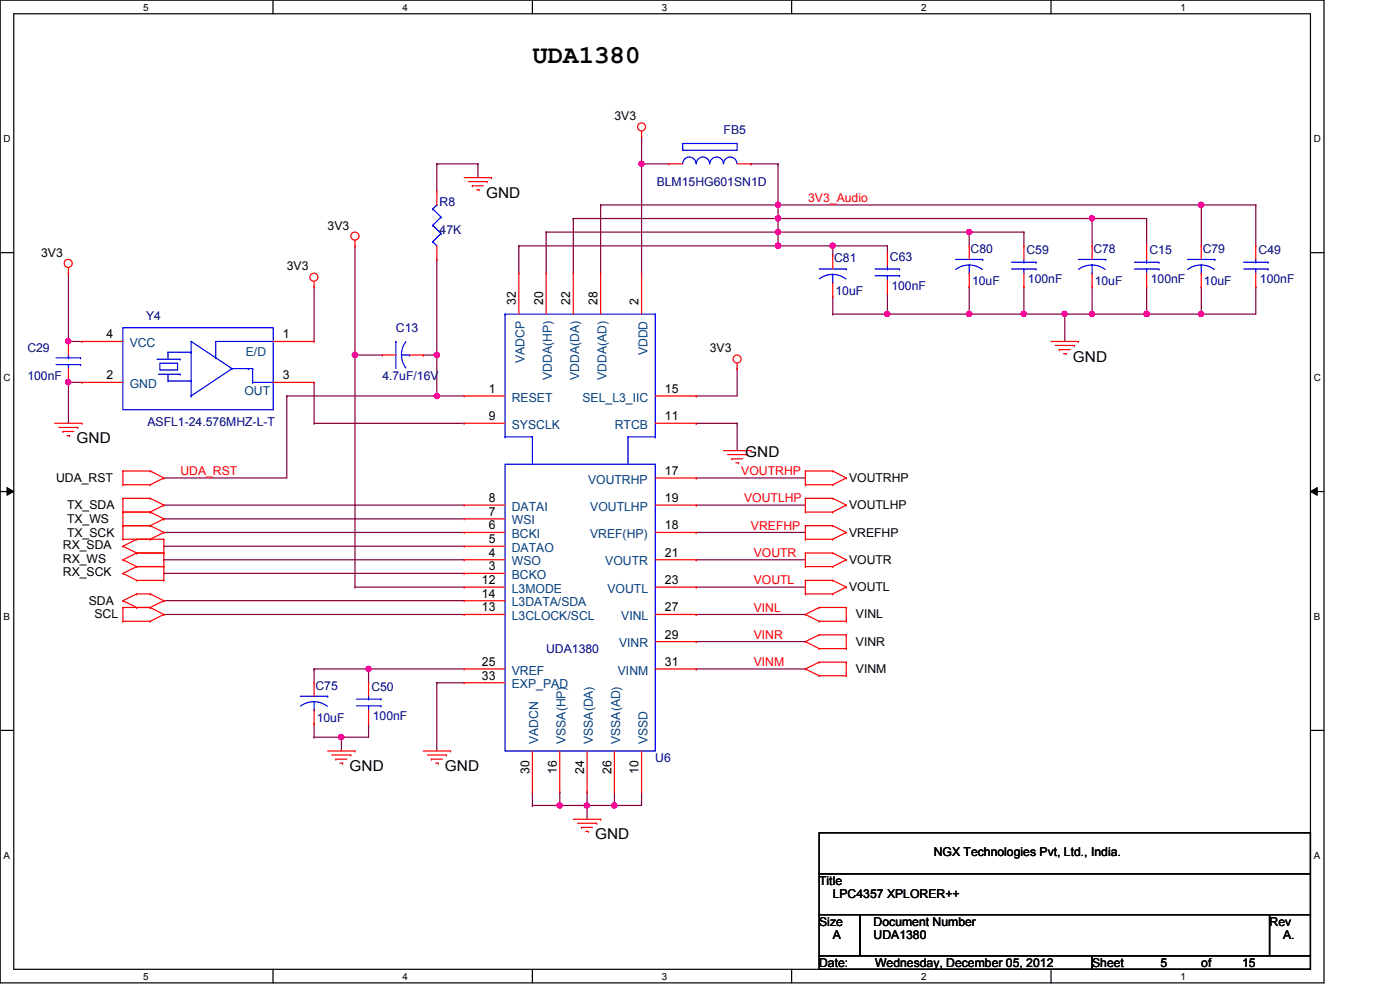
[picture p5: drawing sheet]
<svg xmlns="http://www.w3.org/2000/svg" width="297mm" height="210mm" viewBox="0 0 297 210" stroke-linecap="round" stroke-linejoin="round" font-family="sans-serif">
<path d="M0 0h280.9v208.5h-280.9zM2.9 2.9h275.1v202.7h-275.1z" fill="none" stroke="#000" stroke-width=".25"/>
<g fill="#fff">
<path d="M30.4 .3h1.1v2.4h-1.1z"/>
<path d="M30.4 205.9h1.1v2.3h-1.1z"/>
</g>
<path d="M57.9 0v2.9M57.9 205.6v2.9" fill="none" stroke="#000" stroke-width=".25"/>
<g fill="#fff">
<path d="M85.4 .3h1.1v2.4h-1.1z"/>
<path d="M85.4 205.9h1.1v2.3h-1.1z"/>
</g>
<path d="M112.9 0v2.9M112.9 205.6v2.9" fill="none" stroke="#000" stroke-width=".25"/>
<g fill="#fff">
<path d="M140.4 .3h1.2v2.4h-1.2z"/>
<path d="M140.4 205.9h1.2v2.3h-1.2z"/>
</g>
<path d="M167.9 0v2.9M167.9 205.6v2.9" fill="none" stroke="#000" stroke-width=".25"/>
<g fill="#fff">
<path d="M195.4 .3h1.2v2.4h-1.2z"/>
<path d="M195.4 205.9h1.2v2.3h-1.2z"/>
</g>
<path d="M223 0v2.9M223 205.6v2.9" fill="none" stroke="#000" stroke-width=".25"/>
<g fill="#fff">
<path d="M250.4 .3h1.2v2.4h-1.2z"/>
<path d="M250.4 205.9h1.2v2.3h-1.2z"/>
<path d="M.8 28.2h1.4v2.4h-1.4z"/>
<path d="M278.7 28.2h1.5v2.4h-1.5z"/>
<path d="M.8 78.9h1.4v2.3h-1.4z"/>
<path d="M278.7 78.9h1.5v2.3h-1.5z"/>
</g>
<path d="M0 53.6h2.9M278 53.6h2.9" fill="none" stroke="#000" stroke-width=".25"/>
<g fill="#fff">
<path d="M.8 129.6h1.3v2.3h-1.3z"/>
<path d="M278.7 129.6h1.4v2.3h-1.4z"/>
</g>
<path d="M0 104.3h2.9M278 104.3h2.9" fill="none" stroke="#000" stroke-width=".25"/>
<path d="M1.5 103.4l1.4 .9-1.4 .8zM278 104.3l1.4-.9v1.7z" fill="#000"/>
<path d="M1.5 103.4l1.4 .9-1.4 .8zM278 104.3l1.4-.9v1.7z" fill="none" stroke="#000" stroke-width=".21"/>
<g fill="#fff">
<path d="M.8 180.3h1.3v2.3h-1.3z"/>
<path d="M278.7 180.3h1.4v2.3h-1.4z"/>
</g>
<path d="M0 154.9h2.9M278 154.9h2.9" fill="none" stroke="#000" stroke-width=".25"/>
<path d="M165.1 49.2h.1M165.1 49.2h40.5" fill="none" stroke="#800040" stroke-width=".25"/>
<circle cx="165.1" cy="49.2" r=".56" fill="#f0f"/>
<circle cx="165.1" cy="49.2" r=".56" fill="none" stroke="#f0f" stroke-width=".25"/>
<path d="M165.1 46.4h.1M165.1 46.4h66.6" fill="none" stroke="#800040" stroke-width=".25"/>
<circle cx="165" cy="46.3" r=".56" fill="#f0f"/>
<circle cx="165" cy="46.3" r=".56" fill="none" stroke="#f0f" stroke-width=".25"/>
<path d="M165.1 43.5h.1M165.1 43.5h89.7" fill="none" stroke="#800040" stroke-width=".25"/>
<circle cx="165.1" cy="43.4" r=".56" fill="#f0f"/>
<circle cx="165.1" cy="43.4" r=".56" fill="none" stroke="#f0f" stroke-width=".25"/>
<path d="M147.7 124.5h.1M147.7 124.5h23.2M124.5 170.9h.1M124.5 170.9h5.8" fill="none" stroke="#800040" stroke-width=".25"/>
<circle cx="124.5" cy="170.9" r=".56" fill="#f0f"/>
<circle cx="124.5" cy="170.9" r=".56" fill="none" stroke="#f0f" stroke-width=".25"/>
<path d="M165.1 52.2h.1M165.1 52.2h11.6" fill="none" stroke="#800040" stroke-width=".25"/>
<circle cx="165.1" cy="52.1" r=".56" fill="#f0f"/>
<circle cx="165.1" cy="52.1" r=".56" fill="none" stroke="#f0f" stroke-width=".25"/>
<path d="M110.1 52.2h.1M110.1 52.2h55" fill="none" stroke="#800040" stroke-width=".25"/>
<circle cx="165.1" cy="52.1" r=".56" fill="#f0f"/>
<circle cx="165.1" cy="52.1" r=".56" fill="none" stroke="#f0f" stroke-width=".25"/>
<path d="M115.9 49.2h.1M121.6 46.4h.1M121.6 46.4h43.5M127.4 43.5h.1M127.4 43.5h37.7M165.1 46.4h.1M165.1 43.5h.1M165.1 43.5v5.7h-49.2M78.2 141.9h.1M78.2 141.9h20.3" fill="none" stroke="#800040" stroke-width=".25"/>
<circle cx="78.2" cy="141.9" r=".56" fill="#f0f"/>
<circle cx="78.2" cy="141.9" r=".56" fill="none" stroke="#f0f" stroke-width=".25"/>
<path d="M66.6 141.9h.1M66.6 153.5h.1M66.6 141.9v2.9M66.6 153.5v2.9M66.6 141.9h11.6M72.4 156.4h.1M72.4 156.4h5.8M78.2 141.9h.1M78.2 141.9v2.9" fill="none" stroke="#800040" stroke-width=".25"/>
<circle cx="72.4" cy="156.4" r=".56" fill="#f0f"/>
<circle cx="72.4" cy="156.4" r=".56" fill="none" stroke="#f0f" stroke-width=".25"/>
<g fill="none" stroke="#800040" stroke-width=".25">
<path d="M92.7 34.8h.1M92.7 34.8h8.7M101.4 34.8h.1M101.4 34.8v2.9M75.3 75.3h.1M75.3 75.3h5.8M75.3 75.3v49.2M75.3 124.5h.1M75.3 124.5h23.2M66.6 156.4h.1M66.6 156.4h5.8M72.4 156.4h.1"/>
<path d="M72.4 156.4v2.9M78.2 153.5h.1M78.2 153.5v2.9M92.7 144.8h.1M92.7 144.8h5.8M92.7 144.8v14.5"/>
</g>
<circle cx="75.3" cy="75.3" r=".57" fill="#f0f"/>
<circle cx="75.3" cy="75.3" r=".57" fill="none" stroke="#f0f" stroke-width=".25"/>
<path d="M92.7 55h.1M92.7 55v20.3h-2.9M176.7 52.2h.1M176.7 52.2h11.6M89.8 75.3h.1" fill="none" stroke="#800040" stroke-width=".25"/>
<circle cx="176.6" cy="52.1" r=".56" fill="#f0f"/>
<circle cx="176.6" cy="52.1" r=".56" fill="none" stroke="#f0f" stroke-width=".25"/>
<path d="M136.1 34.8h.1M136.1 34.8v23.2M165.1 49.2h.1M165.1 49.2v3M176.7 52.2h.1M176.7 52.2v2M188.3 52.2h.1M188.3 52.2v1.4" fill="none" stroke="#800040" stroke-width=".25"/>
<circle cx="136.1" cy="34.8" r=".56" fill="#f0f"/>
<circle cx="136.1" cy="34.8" r=".56" fill="none" stroke="#f0f" stroke-width=".25"/>
<g fill="none" stroke="#800040" stroke-width=".25">
<path d="M92.7 34.8h.1M92.7 34.8v5.8M136.1 34.8h.1M136.1 34.8h5.8M159.3 34.8h.1M159.3 34.8h5.8M165.1 34.8h.1M165.1 34.8v8.7M75.3 52.2h.1M75.3 52.2v23.1M92.7 75.3h.1M92.7 75.3v8.7"/>
<path d="M156.4 78.2h.1M156.4 78.2v5.8h-8.7M147.7 84h.1M156.4 89.8h.1M156.4 89.8v5.8M147.7 118.7h.1M147.7 101.4h.1M147.7 118.7h23.2M147.7 101.4h23.2"/>
</g>
<circle cx="92.7" cy="75.3" r=".56" fill="#f0f"/>
<circle cx="92.7" cy="75.3" r=".56" fill="none" stroke="#f0f" stroke-width=".25"/>
<path d="M60.8 84h.1M60.8 84h37.7M92.7 84h.1" fill="none" stroke="#800040" stroke-width=".25"/>
<circle cx="92.7" cy="84" r=".56" fill="#f0f"/>
<circle cx="92.7" cy="84" r=".56" fill="none" stroke="#f0f" stroke-width=".25"/>
<path d="M14.5 72.4h.1M14.5 72.4h2.9M60.8 84h.1M60.8 84v17.4h-26M66.6 81.1h.1M66.6 81.1v8.7M34.8 101.4h.1M34.8 110.1h.1M34.8 110.1h63.7" fill="none" stroke="#800040" stroke-width=".25"/>
<circle cx="14.5" cy="72.4" r=".56" fill="#f0f"/>
<circle cx="14.5" cy="72.4" r=".56" fill="none" stroke="#f0f" stroke-width=".25"/>
<path d="M66.6 60.8h.1M66.6 60.8v11.6M14.5 81.1h.1M14.5 81.1v8.7M14.5 81.1h2.9" fill="none" stroke="#800040" stroke-width=".25"/>
<circle cx="14.5" cy="81.1" r=".56" fill="#f0f"/>
<circle cx="14.5" cy="81.1" r=".56" fill="none" stroke="#f0f" stroke-width=".25"/>
<g fill="none" stroke="#800040" stroke-width=".25">
<path d="M66.6 89.8h.1M66.6 89.8h31.9M147.7 89.8h.1M147.7 89.8h8.7M34.8 118.7h.1M34.8 115.9h.1M34.8 112.9h.1M34.8 118.7h63.7M34.8 115.9h63.7M34.8 112.9h63.7M147.7 107.1h.1M147.7 112.9h.1"/>
<path d="M147.7 112.9h23.2M147.7 107.1h23.2M34.8 130.3h.1M34.8 127.4h.1M34.8 121.6h.1M34.8 130.3h63.7M34.8 127.4h63.7M34.8 121.6h63.7M147.7 141.9h.1M147.7 141.9h23.2M112.9 168h.1M112.9 170.9h.1"/>
<path d="M112.9 168v2.9M112.9 170.9h5.8M124.5 170.9h.1M124.5 170.9v2.9M130.3 168h.1M130.3 168v2.9M136.1 168h.1M136.1 168v2.9"/>
</g>
<circle cx="130.3" cy="170.9" r=".56" fill="#f0f"/>
<circle cx="130.3" cy="170.9" r=".56" fill="none" stroke="#f0f" stroke-width=".25"/>
<path d="M118.7 168h.1M118.7 170.9h.1M118.7 170.9h5.8M118.7 168v2.9M130.3 170.9h.1M130.3 170.9h5.8" fill="none" stroke="#800040" stroke-width=".25"/>
<circle cx="118.7" cy="170.9" r=".56" fill="#f0f"/>
<circle cx="118.7" cy="170.9" r=".56" fill="none" stroke="#f0f" stroke-width=".25"/>
<path d="M176.7 62.9h.1M176.7 66.6h.1M176.7 62.9v3.7M176.7 66.6h11.6M225.9 66.6h.1M225.9 66.6v5.8M231.7 66.6h.1M231.7 66.6h11.5M266.4 60.8h.1M266.4 60.8v5.8M124.5 168h.1M124.5 168v2.9" fill="none" stroke="#800040" stroke-width=".25"/>
<circle cx="243.2" cy="66.6" r=".56" fill="#f0f"/>
<circle cx="243.2" cy="66.6" r=".56" fill="none" stroke="#f0f" stroke-width=".25"/>
<path d="M231.7 60.8h.1M231.7 60.8v5.8" fill="none" stroke="#800040" stroke-width=".25"/>
<circle cx="231.6" cy="66.6" r=".56" fill="#f0f"/>
<circle cx="231.6" cy="66.6" r=".56" fill="none" stroke="#f0f" stroke-width=".25"/>
<path d="M243.2 60.8h.1M243.2 60.8v5.8M254.8 66.6h.1M254.8 66.6h11.6" fill="none" stroke="#800040" stroke-width=".25"/>
<circle cx="254.8" cy="66.6" r=".56" fill="#f0f"/>
<circle cx="254.8" cy="66.6" r=".56" fill="none" stroke="#f0f" stroke-width=".25"/>
<path d="M217.2 60.8h.1M217.2 66.6h.1M217.2 60.8v5.8M217.2 66.6h8.7M254.8 60.8h.1M254.8 60.8v5.8M147.7 130.3h.1M147.7 136.1h.1M147.7 130.3h23.2M147.7 136.1h23.2" fill="none" stroke="#800040" stroke-width=".25"/>
<circle cx="217.2" cy="66.6" r=".56" fill="#f0f"/>
<circle cx="217.2" cy="66.6" r=".56" fill="none" stroke="#f0f" stroke-width=".25"/>
<path d="M205.6 60.8h.1M205.6 66.6h.1M205.6 60.8v5.8M205.6 66.6h11.6" fill="none" stroke="#800040" stroke-width=".25"/>
<circle cx="205.6" cy="66.6" r=".56" fill="#f0f"/>
<circle cx="205.6" cy="66.6" r=".56" fill="none" stroke="#f0f" stroke-width=".25"/>
<path d="M110.1 52.2h.1M110.1 52.2v5.8M115.9 49.2h.1M115.9 49.2v8.8M205.6 49.2h.1M205.6 49.2h11.6M188.3 62.3h.1M188.3 62.3v4.3" fill="none" stroke="#800040" stroke-width=".25"/>
<circle cx="205.6" cy="49.2" r=".56" fill="#f0f"/>
<circle cx="205.6" cy="49.2" r=".56" fill="none" stroke="#f0f" stroke-width=".25"/>
<path d="M121.6 46.4h.1M121.6 46.4v11.6M205.6 49.2h.1M205.6 49.2v3M217.2 49.2h.1M217.2 49.2v3M231.7 46.4h.1M231.7 46.4h11.5" fill="none" stroke="#800040" stroke-width=".25"/>
<circle cx="231.6" cy="46.3" r=".56" fill="#f0f"/>
<circle cx="231.6" cy="46.3" r=".56" fill="none" stroke="#f0f" stroke-width=".25"/>
<path d="M127.4 43.5h.1M127.4 43.5v14.5M231.7 46.4h.1M231.7 46.4v5.8M243.2 46.4h.1M243.2 46.4v5.8M254.8 43.5h.1M254.8 43.5h11.6" fill="none" stroke="#800040" stroke-width=".25"/>
<circle cx="254.8" cy="43.4" r=".56" fill="#f0f"/>
<circle cx="254.8" cy="43.4" r=".56" fill="none" stroke="#f0f" stroke-width=".25"/>
<path d="M254.8 43.5h.1M254.8 43.5v8.7M266.4 43.5h.1M266.4 43.5v8.7M225.9 66.6h.1M225.9 66.6h5.8" fill="none" stroke="#800040" stroke-width=".25"/>
<circle cx="225.8" cy="66.6" r=".56" fill="#f0f"/>
<circle cx="225.8" cy="66.6" r=".56" fill="none" stroke="#f0f" stroke-width=".25"/>
<path d="M188.3 66.6h.1M188.3 66.6h17.3" fill="none" stroke="#800040" stroke-width=".25"/>
<circle cx="188.2" cy="66.6" r=".56" fill="#f0f"/>
<circle cx="188.2" cy="66.6" r=".56" fill="none" stroke="#f0f" stroke-width=".25"/>
<path d="M243.2 66.6h.1M243.2 66.6h11.6" fill="none" stroke="#800040" stroke-width=".25"/>
<circle cx="243.2" cy="66.6" r=".56" fill="#f0f"/>
<circle cx="243.2" cy="66.6" r=".56" fill="none" stroke="#f0f" stroke-width=".25"/>
<path d="M136.1 29h.1M136.1 29v5.8M14.5 58h.1M14.5 58v14.4M34.8 107.1h.1M34.8 107.1h63.7" fill="none" stroke="#800040" stroke-width=".25"/>
<g fill="none" stroke="#f00" stroke-width=".25">
<path d="M98.5 37.7h5.8M99.4 38.5h4M100.2 39.4h.1M100.2 39.4h2.3M103.4 38.5h.1M104.3 37.7h.1M136.1 29h.1M136.1 27.8v1.2M141.9 34.8h.1M141.9 34.8h2.9M156.4 34.8h2.9M159.3 34.8h.1"/>
<path d="M14.5 58h.1M14.5 56.8v1.2M66.6 59.7v1.1M75.3 52.2h.1M75.3 51v1.2M92.7 55h.1M92.7 40.6h.1M92.7 40.6v2.9M92.7 52.2v2.8M101.1 40.3h.5M101.6 40.3h.1M110.1 58h.1"/>
<path d="M110.1 58v8.6M115.9 58h.1M115.9 58v8.6M121.6 58h.1M121.6 58v8.6M127.4 58h.1M127.4 58v8.6M136.1 58h.1M136.1 58v8.6M176.7 54.2h.1M176.7 54.2v2.9M176.7 59.9v3"/>
<path d="M188.3 53.6h.1M188.3 53.6v2.9M188.3 59.4v2.9M205.6 52.2h.1M205.6 52.2v2.8M205.6 58v2.8M217.2 52.2h.1M217.2 52.2v2.8M217.2 58v2.8M231.7 52.2h.1M231.7 52.2v2.8M231.7 58v2.8"/>
<path d="M243.2 52.2h.1M243.2 52.2v2.8M243.2 58v2.8M254.8 52.2h.1M254.8 52.2v2.8M254.8 58v2.8M266.4 52.2h.1M266.4 52.2v2.8M266.4 58v2.8M14.5 72.4h.1M14.5 72.4v2.9M14.5 78.2v2.9"/>
<path d="M17.4 72.4h.1M17.4 72.4h8.7M58 72.4h8.6M66.6 60.8h.1M66.6 72.4h.1M81.1 75.3h.1M81.1 75.3h2.9M86.9 75.3h2.9M89.8 75.3h.1M156.4 78.2h.1M156.4 77v1.2M176.7 62.9h.1"/>
<path d="M188.3 62.3h.1M205.6 60.8h.1M217.2 60.8h.1M223 72.4h5.8M223.9 73.3h4M224.7 74.2h.1M224.7 74.2h2.3M225.6 75h.6M226.2 75h.1M227.9 73.3h.1M228.8 72.4h.1M231.7 60.8h.1"/>
<path d="M243.2 60.8h.1M254.8 60.8h.1M266.4 60.8h.1M11.6 89.8h5.8M12.5 90.7h4M13.3 91.5h.1M13.3 91.5h2.4M14.2 92.4h.6M14.5 81.1h.1M14.8 92.4h.1M16.5 90.7h.1M17.4 89.8h.1"/>
<path d="M17.4 81.1h.1M17.4 81.1h8.7M26.1 99.9h.1M26.1 99.9v2.9M26.1 99.9h5.8M31.9 99.9h.1M31.9 99.9l2.9 1.5M58 81.1h8.6M66.6 81.1h.1M98.5 84h.1M98.5 89.8h.1M98.5 89.8h8.6"/>
<path d="M98.5 84h8.6M139 89.8h8.7M139 84h8.7M147.7 89.8h.1M147.7 84h.1M153.5 95.6h5.8M154.3 96.4h4.1M155.2 97.3h.1M155.2 97.3h2.4M156.1 98.2h.6M156.7 98.2h.1M158.4 96.4h.1"/>
<path d="M159.3 95.6h.1M170.9 99.9h.1M170.9 99.9h5.8M170.9 99.9v2.9M176.7 99.9h.1M176.7 99.9l2.8 1.5M26.1 105.7h.1M26.1 108.6h.1M26.1 111.5h.1M26.1 114.4h.1M26.1 102.8h.1M26.1 115.9h.1"/>
<path d="M26.1 118.7h.1M26.1 105.7h5.8M26.1 105.7v8.7M26.1 108.6h5.8M26.1 111.5h5.8M26.1 114.4h8.7M26.1 102.8h5.8M26.1 115.9l2.9 1.4M26.1 118.7l2.9 1.5M29 114.4h.1M29 117.3h.1M29 114.4l-2.9 1.5"/>
<path d="M29 117.3h5.8M29 117.3l-2.9 1.4M31.9 105.7h.1M31.9 108.6h.1M31.9 111.5h.1M31.9 114.4h.1M31.9 102.8h.1M31.9 105.7l2.9 1.4M31.9 108.6l2.9 1.5M31.9 111.5l2.9 1.4M34.8 107.1h.1M34.8 110.1h.1"/>
<path d="M34.8 112.9h.1M34.8 101.4h.1M34.8 117.3h.1M34.8 114.4h.1M34.8 107.1l-2.9 1.5M34.8 110.1l-2.9 1.4M34.8 112.9l-2.9 1.5M34.8 101.4l-2.9 1.4M34.8 114.4v8.7M98.5 107.1h.1M98.5 110.1h.1M98.5 112.9h.1"/>
<path d="M98.5 115.9h.1M98.5 118.7h.1M98.5 107.1h8.6M98.5 110.1h8.6M98.5 112.9h8.6M98.5 115.9h8.6M98.5 118.7h8.6M139 107.1h8.7M139 112.9h8.7M139 118.7h8.7M139 101.4h8.7M147.7 118.7h.1"/>
<path d="M147.7 112.9h.1M147.7 107.1h.1M147.7 101.4h.1M170.9 102.8h.1M170.9 114.4h.1M170.9 111.5h.1M170.9 108.6h.1M170.9 105.7h.1M170.9 117.3h.1M170.9 105.7h5.8M170.9 108.6h5.8M170.9 111.5h5.8"/>
<path d="M170.9 114.4h5.8M170.9 102.8h5.8M170.9 117.3h5.8M170.9 105.7v2.9M170.9 111.5v2.9M170.9 117.3v2.9M176.7 102.8h.1M176.7 111.5h.1M176.7 114.4h.1M176.7 105.7h.1M176.7 108.6h.1M176.7 117.3h.1"/>
<path d="M176.7 111.5l2.8 1.4M176.7 105.7l2.8 1.4M176.7 117.3l2.8 1.4M179.5 101.4h.1M179.5 112.9h.1M179.5 107.1h.1M179.5 118.7h.1M179.5 101.4l-2.8 1.4M179.5 112.9l-2.8 1.5M179.5 107.1l-2.8 1.5M179.5 118.7l-2.8 1.5M26.1 128.9h.1"/>
<path d="M26.1 131.8h.1M26.1 127.4h.1M26.1 121.6h.1M26.1 128.9v2.9M26.1 128.9h5.8M26.1 131.8h5.8M26.1 127.4l2.9 1.5M26.1 121.6l2.9 1.5M29 126h.1M29 128.9h.1M29 120.2h.1M29 123.1h.1"/>
<path d="M29 126l-2.9 1.4M29 126h2.9M29 120.2h5.8M29 120.2l-2.9 1.4M29 123.1h5.8M31.9 128.9h.1M31.9 131.8h.1M31.9 126h.1M31.9 128.9l2.9 1.4M31.9 126l2.9 1.4M34.8 130.3h.1M34.8 127.4h.1"/>
<path d="M34.8 120.2h.1M34.8 123.1h.1M34.8 130.3l-2.9 1.5M34.8 127.4l-2.9 1.5M98.5 121.6h.1M98.5 124.5h.1M98.5 127.4h.1M98.5 130.3h.1M98.5 121.6h8.6M98.5 124.5h8.6M98.5 127.4h8.6M98.5 130.3h8.6"/>
<path d="M139 124.5h8.7M139 130.3h8.7M139 136.1h8.7M147.7 136.1h.1M147.7 130.3h.1M147.7 124.5h.1M170.9 130.3h.1M170.9 136.1h.1M170.9 126h.1M170.9 123.1h.1M170.9 120.2h.1M170.9 126h5.8"/>
<path d="M170.9 120.2h5.8M170.9 123.1h5.8M170.9 130.3l2.9 1.5M170.9 136.1l2.9 1.5M170.9 123.1v2.9M173.8 128.9h.1M173.8 131.8h.1M173.8 134.7h.1M173.8 137.6h.1M173.8 128.9h5.7M173.8 131.8h5.7M173.8 128.9l-2.9 1.4"/>
<path d="M173.8 134.7l-2.9 1.4M173.8 134.7h5.7M173.8 137.6h5.7M176.7 123.1h.1M176.7 126h.1M176.7 120.2h.1M176.7 123.1l2.8 1.4M179.5 128.9h.1M179.5 131.8h.1M179.5 134.7h.1M179.5 137.6h.1M179.5 124.5h.1"/>
<path d="M179.5 128.9v2.9M179.5 134.7v2.9M179.5 124.5l-2.8 1.5M66.6 144.8h.1M66.6 153.5h.1M66.6 144.8v2.9M66.6 150.6v2.9M69.5 159.3h5.8M75.3 159.3h.1M78.2 144.8h.1M78.2 153.5h.1M78.2 144.8v2.9"/>
<path d="M78.2 150.6v2.9M89.8 159.3h5.8M95.6 159.3h.1M98.5 141.9h.1M98.5 144.8h.1M98.5 141.9h8.6M98.5 144.8h8.6M112.9 159.3v8.7M118.7 159.3v8.7M124.5 159.3v8.7M130.3 159.3v8.7M136.1 159.3v8.7"/>
<path d="M139 141.9h8.7M147.7 141.9h.1M170.9 141.9h.1M170.9 141.9l2.9 1.4M173.8 140.5h.1M173.8 143.3h.1M173.8 140.5l-2.9 1.4M173.8 140.5h5.7M173.8 143.3h5.7M179.5 140.5h.1M179.5 143.3h.1M179.5 140.5v2.8"/>
<path d="M70.4 160.1h4M71.2 161h.1M71.2 161h2.4M72.1 161.9h.6M72.7 161.9h.1M74.4 160.1h.1M90.7 160.1h4M91.5 161h.1M91.5 161h2.4M92.4 161.9h.6M93 161.9h.1M94.7 160.1h.1"/>
<path d="M112.9 168h.1M118.7 168h.1M121.6 173.8h5.8M122.5 174.6h4.1M123.4 175.5h.1M123.4 175.5h2.3M124.2 176.4h.6M124.5 168h.1M124.8 176.4h.1M126.6 174.6h.1M127.4 173.8h.1M130.3 168h.1"/>
<path d="M136.1 168h.1"/>
<circle cx="136.1" cy="26.9" r=".85"/>
<circle cx="14.5" cy="55.9" r=".85"/>
<circle cx="66.6" cy="58.8" r=".85"/>
<circle cx="75.3" cy="50.1" r=".86"/>
<circle cx="156.4" cy="76.2" r=".85"/>
</g>
<path d="M173.8 176.7h104.2v8.6h-104.2zM173.8 185.3h104.2v8.7h-104.2zM173.8 194h8.7v8.7h-8.7zM182.5 194h86.8v8.7h-86.8zM269.3 194h8.7v8.7h-8.7zM173.8 202.7h57.9v2.9h-57.9zM231.7 202.7h46.3v2.9h-46.3z" fill="none" stroke="#000" stroke-width=".25"/>
<g fill="none" stroke="#00f" stroke-width=".25">
<path d="M144.8 30.4h11.6v1.5h-11.6zM144.8 34.8a1.42 1.42 0 0 1 1.4-1.5 1.42 1.42 0 0 1 1.5 1.5M147.7 34.8a1.42 1.42 0 0 1 1.4-1.5 1.42 1.42 0 0 1 1.4 1.5M150.6 34.8a1.44 1.44 0 0 1 1.4-1.5 1.44 1.44 0 0 1 1.5 1.5M153.5 34.8a1.42 1.42 0 0 1 1.4-1.5 1.42 1.42 0 0 1 1.4 1.5M91.8 51.3h.1M91.8 47.8h.1M91.8 44.3h.1M91.8 51.3l.9 .9M91.8 47.8l1.8 1.7M91.8 44.3l1.8 1.8M92.7 43.5h.1"/>
<path d="M92.7 43.5l-.9 .8M93.6 49.5h.1M93.6 46.1h.1M93.6 49.5l-1.8 1.8M93.6 46.1l-1.8 1.7M173.8 57.1h5.7M176.7 59.9h.1M176.7 58.2l1.4 .3 1.4 .7M176.7 58.2l-1.6 .3-1.3 .6M176.7 58.2v1.7M179.5 57.1h.1M185.6 57.1h5.2"/>
<path d="M185.6 58.5h5.2M188.3 57.1h.1M188.3 58.5h.1M188.3 56.5v.6M188.3 58.5v.9M190.8 58.5h.1M190.8 57.1h.1M202.7 55h5.8M205.6 58h.1M205.6 56.2l1.5 .3 1.3 .6M205.6 56.2l-1.5 .2-1.3 .7M205.6 56.2v1.8"/>
<path d="M208.5 55h.1M214.6 57.1h5.2M214.6 55.6h5.2M217.2 55.6h.1M217.2 57.1h.1M217.2 55v.6M217.2 57.1v.9M219.8 57.1h.1M219.8 55.6h.1M228.8 55h5.8M231.7 58h.1M231.7 56.2l1.4 .3 1.3 .6"/>
<path d="M231.7 56.2l-1.5 .2-1.4 .7M231.7 56.2v1.8M234.6 55h.1M240.7 57.1h5.2M240.7 55.6h5.2M243.2 55.6h.1M243.2 57.1h.1M243.2 55v.6M243.2 57.1v.9M245.9 57.1h.1M245.9 55.6h.1M251.9 55h5.8"/>
<path d="M254.8 58h.1M254.8 56.2l1.5 .3 1.3 .6M254.8 56.2l-1.5 .2-1.3 .7M254.8 56.2v1.8M257.7 55h.1M263.8 57.1h5.2M263.8 55.6h5.2M266.4 55.6h.1M266.4 57.1h.1M266.4 55v.6M266.4 57.1v.9M269 57.1h.1"/>
<path d="M269 55.6h.1M11.9 77.3h5.2M11.9 75.9h5.2M14.5 75.9h.1M14.5 77.3h.1M14.5 75.3v.6M14.5 77.3v.9M17.1 77.3h.1M17.1 75.9h.1M26.1 69.5h31.9v17.4h-31.9zM33.3 76.2h4.9M33.6 79.4h4.6"/>
<path d="M33.9 77h3.8v1.5h-3.8zM35.6 74.7h.1M35.6 74.7v1.5M35.6 79.4v1.4M35.6 74.7h5M38.2 76.2h.1M38.2 79.4h.1M40.6 74.7h.1M45.8 72.4h.1M45.8 75.9h.1M45.8 72.4h12.2M45.8 72.4v3.5"/>
<path d="M49 78.2h4.6M49.2 78.2h.1M49.2 78.2l-8.6-5.8v11.6M49.2 78.2l-8.6 5.8M52.7 78.2h.1M53.6 78.2h.1M53.6 78.2v2.9M84 72.4h.1M84 72.4v5.8M85.2 75.3l.2 1.5 .7 1.3M85.2 75.3h1.7M86.1 72.5l-.7 1.3-.2 1.5"/>
<path d="M86.9 75.3h.1M107.1 66.6h.1M107.1 66.6v26.1M107.1 66.6h31.9M139 66.6h.1M139 66.6v26.1M35.6 80.8h.1M35.6 80.8h5M40.6 84h.1M40.6 80.8h.1M53.6 81.1h.1M53.6 81.1h4.4"/>
<path d="M107.1 98.5h31.9v60.8h-31.9zM107.1 92.7h.1M107.1 92.7h5.8M112.9 92.7h.1M112.9 92.7v5.8M133.2 92.7h.1M133.2 92.7v5.8M133.2 92.7h5.8M139 92.7h.1M63.7 147.7h5.8M66.6 150.6h.1M66.6 148.8l1.5 .3 1.3 .7"/>
<path d="M66.6 148.8l-1.5 .3-1.3 .7M66.6 148.8v1.8M69.5 147.7h.1M75.6 149.7h5.2M75.6 148.3h5.2M78.2 148.3h.1M78.2 149.7h.1M78.2 147.7v.6M78.2 149.7v.9M80.8 149.7h.1M80.8 148.3h.1"/>
</g>
<circle cx="165.1" cy="49.2" r=".56" fill="#f0f"/>
<circle cx="165.1" cy="49.2" r=".56" fill="none" stroke="#f0f" stroke-width=".25"/>
<circle cx="165" cy="46.3" r=".56" fill="#f0f"/>
<circle cx="165" cy="46.3" r=".56" fill="none" stroke="#f0f" stroke-width=".25"/>
<circle cx="165.1" cy="43.4" r=".56" fill="#f0f"/>
<circle cx="165.1" cy="43.4" r=".56" fill="none" stroke="#f0f" stroke-width=".25"/>
<circle cx="124.5" cy="170.9" r=".56" fill="#f0f"/>
<circle cx="124.5" cy="170.9" r=".56" fill="none" stroke="#f0f" stroke-width=".25"/>
<circle cx="165.1" cy="52.1" r=".56" fill="#f0f"/>
<circle cx="165.1" cy="52.1" r=".56" fill="none" stroke="#f0f" stroke-width=".25"/>
<circle cx="165.1" cy="52.1" r=".56" fill="#f0f"/>
<circle cx="165.1" cy="52.1" r=".56" fill="none" stroke="#f0f" stroke-width=".25"/>
<circle cx="78.2" cy="141.9" r=".56" fill="#f0f"/>
<circle cx="78.2" cy="141.9" r=".56" fill="none" stroke="#f0f" stroke-width=".25"/>
<circle cx="72.4" cy="156.4" r=".56" fill="#f0f"/>
<circle cx="72.4" cy="156.4" r=".56" fill="none" stroke="#f0f" stroke-width=".25"/>
<circle cx="75.3" cy="75.3" r=".57" fill="#f0f"/>
<circle cx="75.3" cy="75.3" r=".57" fill="none" stroke="#f0f" stroke-width=".25"/>
<circle cx="176.6" cy="52.1" r=".56" fill="#f0f"/>
<circle cx="176.6" cy="52.1" r=".56" fill="none" stroke="#f0f" stroke-width=".25"/>
<circle cx="136.1" cy="34.8" r=".56" fill="#f0f"/>
<circle cx="136.1" cy="34.8" r=".56" fill="none" stroke="#f0f" stroke-width=".25"/>
<circle cx="92.7" cy="75.3" r=".56" fill="#f0f"/>
<circle cx="92.7" cy="75.3" r=".56" fill="none" stroke="#f0f" stroke-width=".25"/>
<circle cx="92.7" cy="84" r=".56" fill="#f0f"/>
<circle cx="92.7" cy="84" r=".56" fill="none" stroke="#f0f" stroke-width=".25"/>
<circle cx="14.5" cy="72.4" r=".56" fill="#f0f"/>
<circle cx="14.5" cy="72.4" r=".56" fill="none" stroke="#f0f" stroke-width=".25"/>
<circle cx="14.5" cy="81.1" r=".56" fill="#f0f"/>
<circle cx="14.5" cy="81.1" r=".56" fill="none" stroke="#f0f" stroke-width=".25"/>
<circle cx="130.3" cy="170.9" r=".56" fill="#f0f"/>
<circle cx="130.3" cy="170.9" r=".56" fill="none" stroke="#f0f" stroke-width=".25"/>
<circle cx="118.7" cy="170.9" r=".56" fill="#f0f"/>
<circle cx="118.7" cy="170.9" r=".56" fill="none" stroke="#f0f" stroke-width=".25"/>
<circle cx="243.2" cy="66.6" r=".56" fill="#f0f"/>
<circle cx="243.2" cy="66.6" r=".56" fill="none" stroke="#f0f" stroke-width=".25"/>
<circle cx="231.6" cy="66.6" r=".56" fill="#f0f"/>
<circle cx="231.6" cy="66.6" r=".56" fill="none" stroke="#f0f" stroke-width=".25"/>
<circle cx="254.8" cy="66.6" r=".56" fill="#f0f"/>
<circle cx="254.8" cy="66.6" r=".56" fill="none" stroke="#f0f" stroke-width=".25"/>
<circle cx="217.2" cy="66.6" r=".56" fill="#f0f"/>
<circle cx="217.2" cy="66.6" r=".56" fill="none" stroke="#f0f" stroke-width=".25"/>
<circle cx="205.6" cy="66.6" r=".56" fill="#f0f"/>
<circle cx="205.6" cy="66.6" r=".56" fill="none" stroke="#f0f" stroke-width=".25"/>
<circle cx="205.6" cy="49.2" r=".56" fill="#f0f"/>
<circle cx="205.6" cy="49.2" r=".56" fill="none" stroke="#f0f" stroke-width=".25"/>
<circle cx="231.6" cy="46.3" r=".56" fill="#f0f"/>
<circle cx="231.6" cy="46.3" r=".56" fill="none" stroke="#f0f" stroke-width=".25"/>
<circle cx="254.8" cy="43.4" r=".56" fill="#f0f"/>
<circle cx="254.8" cy="43.4" r=".56" fill="none" stroke="#f0f" stroke-width=".25"/>
<circle cx="225.8" cy="66.6" r=".56" fill="#f0f"/>
<circle cx="225.8" cy="66.6" r=".56" fill="none" stroke="#f0f" stroke-width=".25"/>
<circle cx="188.2" cy="66.6" r=".56" fill="#f0f"/>
<circle cx="188.2" cy="66.6" r=".56" fill="none" stroke="#f0f" stroke-width=".25"/>
<circle cx="243.2" cy="66.6" r=".56" fill="#f0f"/>
<circle cx="243.2" cy="66.6" r=".56" fill="none" stroke="#f0f" stroke-width=".25"/>
<text font-size="5.5" x="112.9" y="13.3">UDA1380</text>
<g font-size="3.2">
<text x="103.1" y="42">GND</text>
<text x="227.6" y="76.7">GND</text>
<text x="16.3" y="94.1">GND</text>
<text x="158.1" y="97">GND</text>
<text x="74.2" y="163.6">GND</text>
<text x="94.4" y="163.6">GND</text>
<text x="126.3" y="178.1">GND</text>
</g>
<g font-size="2.6">
<text x="130.3" y="25.5">3V3</text>
<text x="69.5" y="48.7">3V3</text>
<text x="8.7" y="54.5">3V3</text>
<text x="60.8" y="57.4">3V3</text>
<text x="109.4" y="64.6" transform="rotate(-90 109.4 64.6)">32</text>
<text x="115.2" y="64.6" transform="rotate(-90 115.2 64.6)">20</text>
<text x="121" y="64.6" transform="rotate(-90 121 64.6)">22</text>
<text x="126.8" y="64.6" transform="rotate(-90 126.8 64.6)">28</text>
<text x="135.5" y="64.6" transform="rotate(-90 135.5 64.6)">2</text>
<text x="22.6" y="71.8">4</text>
<text x="60" y="71.8">1</text>
<text x="150.6" y="74.8">3V3</text>
<text x="22.6" y="80.5">2</text>
<text x="60" y="80.5">3</text>
<text x="103.7" y="83.4">1</text>
<text x="141.1" y="83.4">15</text>
<text x="103.7" y="89.2">9</text>
<text x="141.1" y="89.2">11</text>
<text x="141.1" y="100.8">17</text>
<text x="11.9" y="102.2">UDA_RST</text>
<text x="103.7" y="106.5">8</text>
<text x="141.1" y="106.5">19</text>
<text x="180.1" y="102.2">VOUTRHP</text>
<text x="14.2" y="108">TX_SDA</text>
<text x="14.2" y="111">TX_WS</text>
<text x="14.2" y="113.8">TX_SCK</text>
<text x="103.7" y="109.4">7</text>
<text x="103.7" y="112.3">6</text>
<text x="141.1" y="112.3">18</text>
<text x="180.1" y="113.8">VREFHP</text>
<text x="180.1" y="108">VOUTLHP</text>
<text x="13.3" y="116.5">RX_SDA</text>
<text x="13.3" y="119.3">RX_WS</text>
<text x="103.7" y="115.2">5</text>
<text x="103.7" y="118.1">4</text>
<text x="141.1" y="118.1">21</text>
<text x="180.1" y="119.6">VOUTR</text>
<text x="13.3" y="122.2">RX_SCK</text>
<text x="102.2" y="123.9">12</text>
<text x="103.7" y="121">3</text>
<text x="141.1" y="123.9">23</text>
<text x="180.1" y="125.4">VOUTL</text>
<text x="18.8" y="128.3">SDA</text>
<text x="20" y="131.2">SCL</text>
<text x="102.2" y="126.8">14</text>
<text x="102.2" y="129.7">13</text>
<text x="141.1" y="129.7">27</text>
<text x="181.6" y="131.2">VINL</text>
<text x="141.1" y="135.5">29</text>
<text x="181.6" y="137">VINR</text>
<text x="102.2" y="141.3">25</text>
<text x="141.1" y="141.3">31</text>
<text x="181.6" y="142.8">VINM</text>
<text x="102.2" y="144.2">33</text>
<text x="112.3" y="164.2" transform="rotate(-90 112.3 164.2)">30</text>
<text x="118.1" y="164.2" transform="rotate(-90 118.1 164.2)">16</text>
<text x="123.9" y="164.2" transform="rotate(-90 123.9 164.2)">24</text>
<text x="129.7" y="164.2" transform="rotate(-90 129.7 164.2)">26</text>
<text x="135.5" y="164.2" transform="rotate(-90 135.5 164.2)">10</text>
<text x="198.1" y="181.6">NGX Technologies Pvt, Ltd., India.</text>
<text x="173.8" y="187.7">Title</text>
<text x="176.7" y="190.6">LPC4357 XPLORER++</text>
<text x="173.8" y="196.3">Size</text>
<text x="185.3" y="196.3">Document Number</text>
<text x="269.3" y="196.3">Rev</text>
<text x="176.7" y="199.3">A</text>
<text x="185.3" y="199.3">UDA1380</text>
<text x="272.2" y="199.3">A.</text>
<text x="173.8" y="205.1">Date:</text>
<text x="185.6" y="205.1">Wednesday, December 05, 2012</text>
<text x="231.7" y="205.1">Sheet</text>
<text x="246.2" y="205.1">5</text>
<text x="254.8" y="205.1">of</text>
<text x="263.5" y="205.1">15</text>
</g>
<g font-size="2.6" fill="#000080">
<text x="153.5" y="28.4">FB5</text>
<text x="139.3" y="39.4">BLM15HG601SN1D</text>
<text x="93.3" y="43.8">R8</text>
<text x="93.3" y="49.6">47K</text>
<text x="205.9" y="53.6">C80</text>
<text x="217.8" y="53.9">C59</text>
<text x="231.9" y="53.6">C78</text>
<text x="243.8" y="53.9">C15</text>
<text x="255.1" y="53.6">C79</text>
<text x="267" y="53.9">C49</text>
<text x="177" y="55.6">C81</text>
<text x="188.8" y="55.3">C63</text>
<text x="218.1" y="60">100nF</text>
<text x="244.1" y="60">100nF</text>
<text x="267.3" y="60">100nF</text>
<text x="177.2" y="62.6">10uF</text>
<text x="189.1" y="61.4">100nF</text>
<text x="206.2" y="60.5">10uF</text>
<text x="232.2" y="60.5">10uF</text>
<text x="255.4" y="60.5">10uF</text>
<text x="31" y="67.8">Y4</text>
<text x="84" y="70.4">C13</text>
<text x="5.8" y="74.8">C29</text>
<text x="5.8" y="80.5">100nF</text>
<text x="81.1" y="80.5">4.7uF/16V</text>
<text x="31.3" y="90.4">ASFL1-24.576MHZ-L-T</text>
<text x="115.9" y="138.4">UDA1380</text>
<text x="66.9" y="146.3">C75</text>
<text x="78.8" y="146.6">C50</text>
<text x="67.2" y="153.2">10uF</text>
<text x="79.1" y="152.7">100nF</text>
<text x="139" y="161.6">U6</text>
</g>
<g font-size="2.6" fill="#f00">
<text x="171.4" y="42.9">3V3_Audio</text>
<text x="38.3" y="100.8">UDA_RST</text>
<text x="157.3" y="100.8">VOUTRHP</text>
<text x="157.9" y="106.6">VOUTLHP</text>
<text x="159.3" y="112.4">VREFHP</text>
<text x="159.9" y="118.2">VOUTR</text>
<text x="159.9" y="124">VOUTL</text>
<text x="159.9" y="129.8">VINL</text>
<text x="159.9" y="135.5">VINR</text>
<text x="159.9" y="141.3">VINM</text>
</g>
<g font-size="2.6" fill="#004080">
<text x="27.5" y="73.6">VCC</text>
<text x="52.2" y="75.6">E/D</text>
<text x="111.3" y="77" transform="rotate(-90 111.3 77)">VADCP</text>
<text x="137.3" y="75.4" transform="rotate(-90 137.3 75.4)">VDDD</text>
<text x="27.5" y="82.3">GND</text>
<text x="51.9" y="83.7">OUT</text>
<text x="117.1" y="80.6" transform="rotate(-90 117.1 80.6)">VDDA(HP)</text>
<text x="122.9" y="80.6" transform="rotate(-90 122.9 80.6)">VDDA(DA)</text>
<text x="128.7" y="80.6" transform="rotate(-90 128.7 80.6)">VDDA(AD)</text>
<text x="108.6" y="85.2">RESET</text>
<text x="123.6" y="85.2">SEL_L3_IIC</text>
<text x="108.6" y="91">SYSCLK</text>
<text x="130.4" y="91">RTCB</text>
<text x="124.8" y="102.6">VOUTRHP</text>
<text x="108.6" y="108.3">DATAI</text>
<text x="108.6" y="111.3">WSI</text>
<text x="125.2" y="108.3">VOUTLHP</text>
<text x="108.6" y="114.1">BCKI</text>
<text x="108.6" y="117.1">DATAO</text>
<text x="108.6" y="119.9">WSO</text>
<text x="125.2" y="114.1">VREF(HP)</text>
<text x="128.4" y="119.9">VOUTR</text>
<text x="108.6" y="122.8">BCKO</text>
<text x="108.6" y="125.7">L3MODE</text>
<text x="128.9" y="125.7">VOUTL</text>
<text x="108.6" y="128.6">L3DATA/SDA</text>
<text x="108.6" y="131.5">L3CLOCK/SCL</text>
<text x="131.8" y="131.5">VINL</text>
<text x="131.3" y="137.3">VINR</text>
<text x="108.6" y="143.1">VREF</text>
<text x="131.1" y="143.1">VINM</text>
<text x="108.6" y="146">EXP_PAD</text>
<text x="114.2" y="157.9" transform="rotate(-90 114.2 157.9)">VADCN</text>
<text x="120" y="157.9" transform="rotate(-90 120 157.9)">VSSA(HP)</text>
<text x="125.8" y="157.9" transform="rotate(-90 125.8 157.9)">VSSA(DA)</text>
<text x="131.6" y="157.9" transform="rotate(-90 131.6 157.9)">VSSA(AD)</text>
<text x="137.3" y="157.9" transform="rotate(-90 137.3 157.9)">VSSD</text>
</g>
<g font-size="2.1">
<text x="30.4" y="2.2">5</text>
<text x="85.4" y="2.2">4</text>
<text x="140.4" y="2.2">3</text>
<text x="195.4" y="2.2">2</text>
<text x="250.4" y="2.2">1</text>
<text x=".8" y="30.1">D</text>
<text x="278.7" y="30.1">D</text>
<text x=".8" y="80.8">C</text>
<text x="278.7" y="80.8">C</text>
<text x=".8" y="131.5">B</text>
<text x="278.7" y="131.5">B</text>
<text x=".8" y="182.2">A</text>
<text x="278.7" y="182.2">A</text>
<text x="30.4" y="207.8">5</text>
<text x="85.4" y="207.8">4</text>
<text x="140.4" y="207.8">3</text>
<text x="195.4" y="207.8">2</text>
<text x="250.4" y="207.8">1</text>
</g>
</svg>
